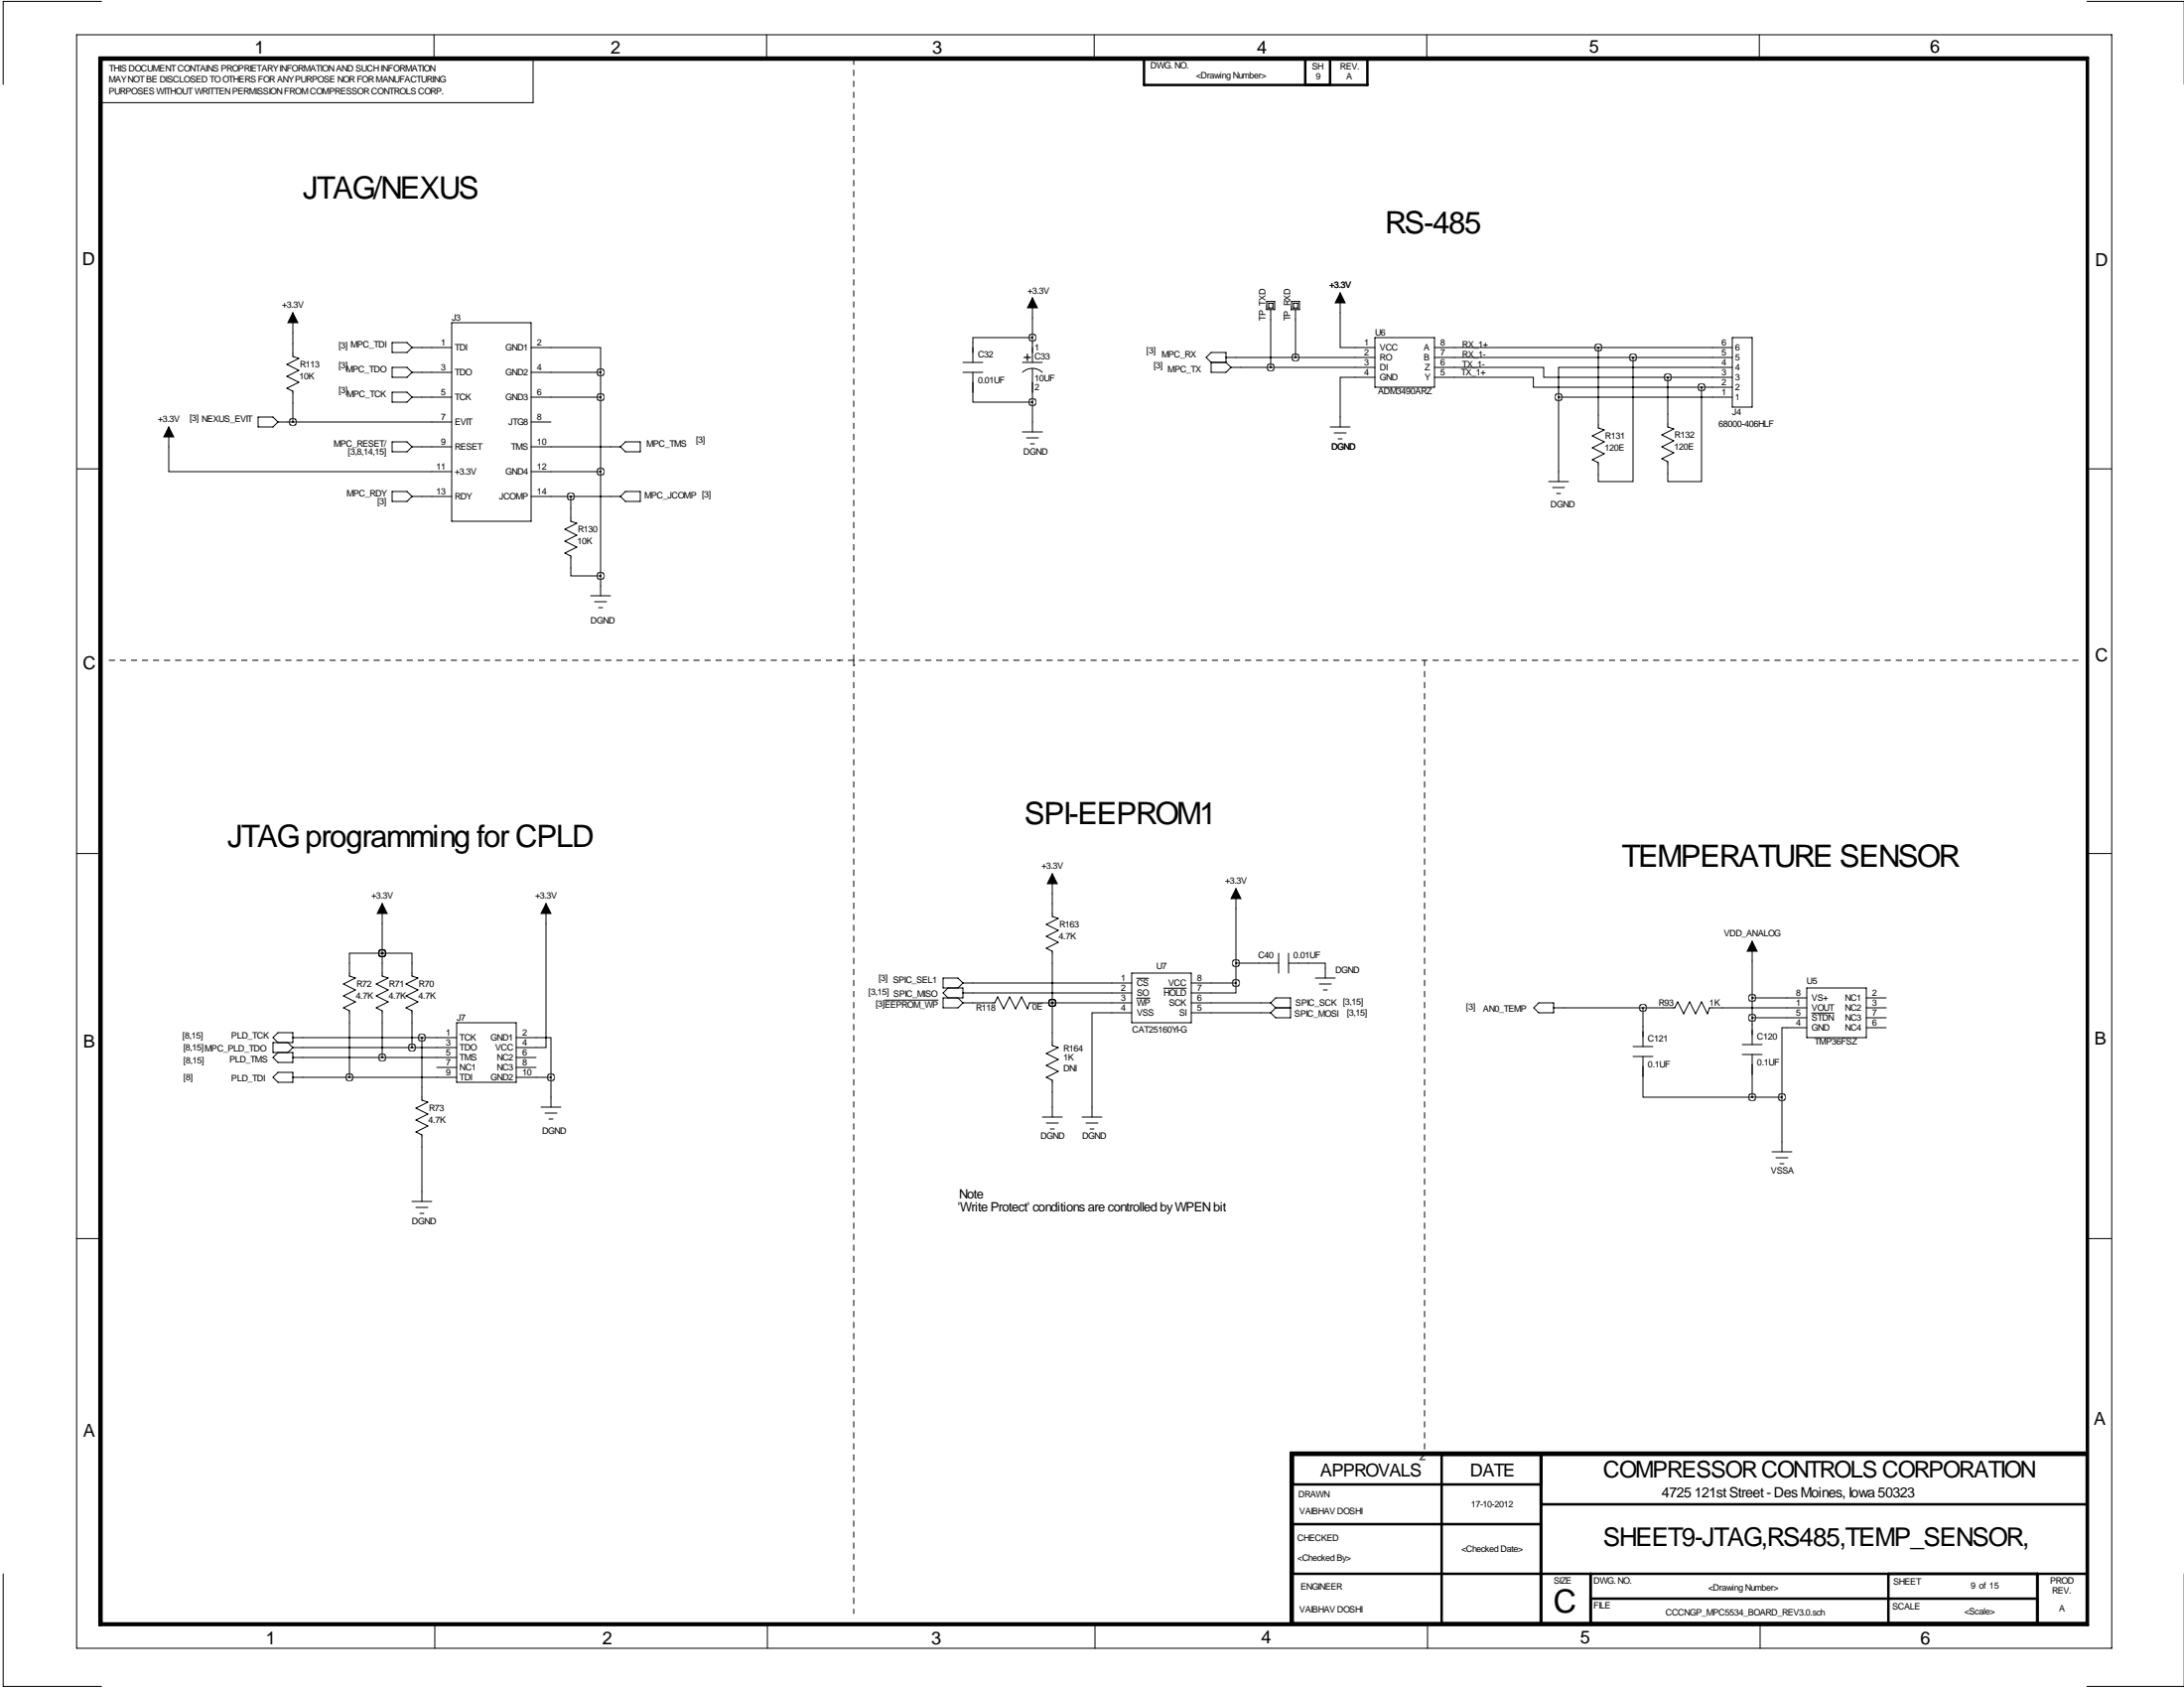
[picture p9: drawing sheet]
<svg xmlns="http://www.w3.org/2000/svg" width="559mm" height="432mm" viewBox="0 0 559 432" stroke-linecap="round" stroke-linejoin="round" font-family="sans-serif">
<path d="M27.9 168.9h504.2M218.4 168.9v243.8M218.4 168.9v-154.9M364.5 168.9v203.2M363.2 373.4h2.6M364.5 372.1l-1.3 1.3" fill="none" stroke="#000" stroke-width=".25" stroke-dasharray="1.4 1.4"/>
<g fill="none" stroke="#000" stroke-width=".25">
<path d="M19.6 8.9h520.7v412.7h-520.7zM26 .4h-25.2v21.2M111 8.9v6.3M143.6 15.2h-7.2v11.1h-110.8M196.1 8.9v6.3M280 8.9v6.3M365 8.9v6.3M450.1 8.9v6.3M534 .4h24.8M264.2 76.2v16.5M324.1 79.2h2v-2.1h-2v2.1M324.6 78.8h1.1v-1.2h-1.1v1.2"/>
<path d="M325.1 79.2v14.8M330.4 79.2h2.1v-2.1h-2v2.1M330.9 78.8h1.1v-1.2h-1v1.2M331.5 79.2v12.2M342.9 74.9v14h8.9M74.9 80v11.2l1.6 .5-3.1 1.5 3.1 1.5-3.1 1.6 3.1 1.5-3.1 1.5 1.5 .8v7.8M100.3 94h3.8l1.3 1.2-1.3 1.3h-3.8zM100.3 87.6h3.8l1.3 1.3-1.3 1.3h-3.8zM105.4 88.9h10.2M105.4 95.2h10.2M115.6 82.6h20.3v50.7h-20.3zM135.9 88.9h17.8v6.3"/>
<path d="M135.9 95.2h17.8M153.7 95.2v57.2M246.4 95.2h5.1M246.4 92.7h5.1M248.9 95.2v7.7h15.3M261.6 92.7h5.1M261.6 95.2a3.7 3.7 0 0 1 5.1 0M264.2 86.4h-15.3v6.3M264.2 94.2v16.3M309.9 92.7v2.5h3.8l1.3-1.2M309.9 92.7h3.8M309.9 92.7l-1.3-1.3 1.3-1.2h3.8v2.5"/>
<path d="M313.7 91.4h38.1M313.7 92.7l1.3 1.3M315 94h36.8M351.8 96.5h-8.9v12.7M351.8 86.4h15.2v12.7h-15.2zM367 94h28v2.5h31.7M367 96.5h25.3v2.6h43.1M367 88.9h76.2M367 91.4h76.2M408.9 88.9v20.6l1.6 .5-3.1 1.5 3.1 1.5-3.1 1.6 3.1 1.5-3.1 1.5 1.5 .8v4.8h8.9v-31.8M426.7 96.5v12.7l1.5 .5-3 1.6 3 1.5-3 1.5 3 1.5-3 1.5 1.5 .8v5.1h8.7v-24.1M426.7 96.5h16.5"/>
<path d="M435.4 99.1h7.8M443.2 94h-44.4v7.6M443.2 86.4h5.1v17.7h-5.1zM19.7 119.9h6.4M43.2 109.2v11.4h72.4M66 106.7h3.8l1.3 1.2-1.3 1.3h-3.8zM71.1 107.9h44.5M100.3 100.3h3.8l1.3 1.3-1.3 1.3h-3.8zM100.3 113h3.8l1.3 1.3-1.3 1.3h-3.8zM105.4 101.6h10.2M105.4 114.3h10.2M135.9 101.6h17.8"/>
<path d="M135.9 107.9h5.1M135.9 114.3h22.8M158.7 114.3l1.3-1.3h3.8v2.6h-3.8zM261.6 110.5h5.1M262.6 112h3.1M263.7 113.5h1M340.4 109.2h5M341.4 110.7h3M342.4 112.3h1M398.8 101.6h44.4M398.8 101.6v21.6M533.9 119.9h6.4"/>
<path d="M100.3 125.7h3.8l1.3 1.3-1.3 1.3h-3.8zM105.4 127h10.2M135.9 120.6h17.8M135.9 127h22.8M146 127v6.3l1.6 .6-3.1 1.5 3.1 1.5-3.1 1.5 3.1 1.6-3.1 1.5 1.5 .7v5.1h7.7M158.7 127l1.3-1.3h3.8v2.6h-3.8zM396.2 123.2h5.1M397.3 124.7h3M398.3 126.2h1M151.1 152.4h5.1M152.1 153.9h3.1M153.2 155.4h1"/>
<path d="M214.6 168.9h.1M218.4 170.2h.1M19.6 218.3h6.4M533.8 218.3h6.4M97.8 231.1v18.6l1.5 .5-3 1.5 3 1.5-3 1.6 3 1.5-3 1.5 1.5 .8v11.9M139.7 231.1v36.9h-7.6M269.2 223.5v10.9l1.6 .5-3.1 1.6 3.1 1.5-3.1 1.5 3.1 1.5-3.1 1.6 1.5 .7v24.2l1.6 .5-3.1 1.5 3.1 1.5-3.1 1.5 3.1 1.6-3.1 1.5 1.5 .8v9.4M316.2 227.3v24.2M97.8 243.8h-8.4v5.9l1.5 .5-3 1.5 3 1.5-3 1.6 3 1.5-3 1.5 1.5 .8v17M97.8 243.8h.1M97.8 243.8h7.6v5.9l1.5 .5-3 1.5 3 1.5-3 1.6 3 1.5-3 1.5 1.5 .8v9.4M226.3 255.8h13.7"/>
<path d="M242.6 252.7l-1.3 1.3 1.3 1.3M245.1 255.3l1.3 1.2M246.4 251.5l-1.3-1.3h-3.8v2.5h5.1v2.6h-5.1v2.5h3.8l1.3-1.3M246.4 251.5h43.2M246.4 254h43.2M246.4 256.5h8.1l.8-1.5 1.5 3.1 1.5-3.1 1.5 3.1 1.6-3.1 1.5 3.1 .5-1.6h26.2M246.4 251.5l-1.3 1.2M269.2 256.5h.1M289.6 259.1h-10.2v26.7M289.6 248.9h15.2v12.7h-15.2zM290.8 250.3h3.1M290.8 255.3h3.5"/>
<path d="M297.7 252.8h5.8M304.8 251.5h11.4M304.8 256.5h20.3M304.8 259.1h20.3M316.2 251.5v2.5h-11.4M316.2 246.4h11M325.1 256.5l1.3-1.2h3.8v5h-3.8l-1.3-1.2M325.1 256.5l1.3 1.3M326.4 257.8h3.8M326.4 257.8l-1.3 1.3M327.2 243.8v5.1M329.7 246.4h9.4v3.8"/>
<path d="M329.7 243.8v5.1M336.5 250.2h5.1M337.6 251.7h3M338.6 253.2h1M393.7 256.5h3.8v2.6h-3.8l-1.3-1.3zM397.5 257.8h31l.8-1.5 1.5 3 1.5-3 1.5 3 1.6-3 1.5 3 .5-1.5h24.9M420.4 257.8v9.9M448.3 255.3h14M448.3 240.8v26.4M462.3 252.7h15.2v12.7h-15.2zM463.5 259.1h5.7M477.5 255.3h5.1"/>
<path d="M477.5 257.8h5.1M71.1 266.7l-1.3-1.3 1.3-1.2h3.8v2.5h-5.1v2.5h5.1v2.6h-3.8l-1.3-1.3 1.3-1.3M71.1 274.3h3.8v2.6h-3.8l-1.3-1.3zM73.7 266.7l1.2 1.3M74.9 265.4h41.9M74.9 268h41.9M74.9 270.5h41.9M74.9 275.6h41.9M74.9 268l-1.2 1.2M107.9 265.4v16l1.6 .5-3.1 1.6 3.1 1.5-3.1 1.5 3.1 1.5-3.1 1.6 1.5 .7v17M111.8 273h5M116.8 261.6h15.3v15.3h-15.3z"/>
<path d="M132.1 265.4h8.9v10.2M132.1 270.5h5.1M132.1 273h5.1M132.1 275.6h8.9M141 275.6v7.6M417.8 267.7h5.1M417.8 270.3h5.1M420.4 270.3v10.4h27.9M445.8 267.2h5M445.8 269.7h5M448.3 260.3h14M448.3 269.7v11"/>
<path d="M462.3 262.9h-6.4v17.8M477.5 260.3h5.1M477.5 262.9h5.1M138.4 283.2h5.1M139.4 284.7h3.1M140.5 286.3h1M266.7 285.8h5.1M267.7 287.3h3.1M268.7 288.8h1M276.9 285.8h5M277.9 287.3h3M278.9 288.8h1"/>
<path d="M448.3 280.7h7.6M453.4 294.6h5.1M454.4 296.2h3.1M455.4 297.7h1M455.9 280.7v13.9M19.6 316.8h6.4M105.4 307.3h5.1M106.4 308.9h3.1M107.4 310.4h1.1M533.8 316.8h6.4M.8 402.6v28.8h25.2M111.3 415.3v6.3"/>
<path d="M196.3 415.3v6.3M280.2 415.3v6.3M365.3 415.3v6.3M450.3 415.3v6.3M534 431.4h24.8"/>
</g>
<g fill="none" stroke="#000" stroke-width=".63">
<path d="M25.5 14.7h508.7v401h-508.7zM26 15.2h508v400.1h-508zM292.7 15h57.2v6.7h-57.2zM334 21.7v-6.7h6.3v6.7M330.8 379.7h63.5M368.9 372.1v43.2M394.3 372.1v43.2M534 372.1h-203.2v43.2M534 371.6h-203.7v43.7M330.8 389.9h63.5M394.3 384.8h139.7M330.8 402.6h203.2"/>
<path d="M407 402.6v12.7M407 408.9h114.3M483.2 402.6v12.7M521.3 402.6v12.7"/>
</g>
<path d="M264.2 76.2l1.2 2.5h-2.5zM342.9 74.9l1.3 2.6h-2.6zM74.9 80l1.3 2.6h-2.5zM43.2 109.2l1.2 2.6h-2.5zM97.8 231.1l1.3 2.6h-2.6zM139.7 231.1l1.3 2.6h-2.6zM269.2 223.5l1.3 2.6h-2.5zM316.2 227.3l1.3 2.6h-2.5zM448.3 240.8l1.3 2.5h-2.6z" fill="#000" stroke="#000" stroke-width=".25"/>
<path d="M153.6 95.2a.07 .07 0 0 0 .1 0 .07 .07 0 0 0-.1 0zM153.6 101.6a.07 .07 0 0 0 .1 0 .07 .07 0 0 0-.1 0zM153.6 120.6a.07 .07 0 0 0 .1 0 .07 .07 0 0 0-.1 0zM316.2 251.5a.07 .07 0 0 0 .1 0 .07 .07 0 0 0-.1 0zM316.2 246.4a.07 .07 0 0 0 .1 0 .07 .07 0 0 0-.1 0zM448.2 255.3a.1 .1 0 0 0 .2 0 .1 .1 0 0 0-.2 0zM420.3 257.8a.07 .07 0 0 0 .1 0 .07 .07 0 0 0-.1 0zM448.2 260.4a.1 .1 0 0 0 .2 0 .1 .1 0 0 0-.2 0zM448.2 280.7a.1 .1 0 0 0 .2 0 .1 .1 0 0 0-.2 0zM398.7 101.6a.07 .07 0 0 0 .1 0 .07 .07 0 0 0-.1 0zM264.1 102.9a.07 .07 0 0 0 .1 0 .07 .07 0 0 0-.1 0zM264.1 86.4a.07 .07 0 0 0 .1 0 .07 .07 0 0 0-.1 0zM325.1 94a.07 .07 0 0 0 .1 0 .07 .07 0 0 0-.1 0zM331.4 91.4a.07 .07 0 0 0 .1 0 .07 .07 0 0 0-.1 0zM153.6 147.3a.07 .07 0 0 0 .1 0 .07 .07 0 0 0-.1 0zM146 127a.07 .07 0 0 0 .1 0 .07 .07 0 0 0-.1 0zM74.9 107.9a.07 .07 0 0 0 .1 0 .07 .07 0 0 0-.1 0zM408.9 88.9a.07 .07 0 0 0 .1 0 .07 .07 0 0 0-.1 0zM417.8 91.4a.07 .07 0 0 0 .1 0 .07 .07 0 0 0-.1 0zM426.7 96.5a.07 .07 0 0 0 .1 0 .07 .07 0 0 0-.1 0zM455.9 280.7a.07 .07 0 0 0 .1 0 .07 .07 0 0 0-.1 0zM435.3 99.1a.07 .07 0 0 0 .1 0 .07 .07 0 0 0-.1 0zM140.9 275.6a.07 .07 0 0 0 .1 0 .07 .07 0 0 0-.1 0zM97.7 243.8a.1 .1 0 0 0 .2 0 .1 .1 0 0 0-.2 0zM107.9 265.4a.07 .07 0 0 0 .1 0 .07 .07 0 0 0-.1 0zM105.3 268a.1 .1 0 0 0 .2 0 .1 .1 0 0 0-.2 0zM97.7 270.5a.1 .1 0 0 0 .2 0 .1 .1 0 0 0-.2 0zM89.3 275.6a.1 .1 0 0 0 .2 0 .1 .1 0 0 0-.2 0zM97.7 243.8a.1 .1 0 0 0 .2 0 .1 .1 0 0 0-.2 0zM269.2 256.5a.07 .07 0 0 0 .1 0 .07 .07 0 0 0-.1 0zM269.2 256.5a.07 .07 0 0 0 .1 0 .07 .07 0 0 0-.1 0z" fill="#000" stroke="#000" stroke-width="1.9"/>
<text font-size="8.2" x="397.5" y="412.4">C</text>
<g font-size="7.9">
<text x="77.5" y="50.8">JTAG/NEXUS</text>
<text x="354.3" y="59.7">RS-485</text>
<text x="262.1" y="210.8">SPI-EEPROM1</text>
<text x="58.2" y="216.7">JTAG programming for CPLD</text>
<text x="415" y="221.7">TEMPERATURE SENSOR</text>
</g>
<text font-size="6.6" x="410.2" y="395.4">SHEET9-JTAG,RS485,TEMP_SENSOR,</text>
<text font-size="5.9" x="410.2" y="378">COMPRESSOR CONTROLS CORPORATION</text>
<g font-size="4.6">
<text x="65.1" y="13.7">1</text>
<text x="156.3" y="13.7">2</text>
<text x="238.5" y="13.7">3</text>
<text x="321.6" y="13.7">4</text>
<text x="406.6" y="13.5">5</text>
<text x="493.8" y="13.5">6</text>
<text x="21.1" y="67.9">D</text>
<text x="536.1" y="68.1">D</text>
<text x="21.2" y="171.1">C</text>
<text x="536" y="169.2">C</text>
<text x="21.3" y="268.1">B</text>
<text x="535.9" y="267.2">B</text>
<text x="535.7" y="364.5">A</text>
<text x="21.3" y="367.5">A</text>
<text x="337.8" y="377.7">APPROVALS</text>
<text x="376.2" y="377.7">DATE</text>
<text x="68" y="420.6">1</text>
<text x="154.1" y="420.6">2</text>
<text x="238.3" y="420.6">3</text>
<text x="322.7" y="420.5">4</text>
<text x="404.4" y="420.4">5</text>
<text x="491.4" y="420.6">6</text>
</g>
<g font-size="3.6">
<text x="261.9" y="92.5">+</text>
<text x="425.2" y="383">4725 121st Street - Des Moines, Iowa 50323</text>
</g>
<g font-size="3.3">
<text x="245.1" y="309.9">'Write Protect' conditions are controlled by WPEN bit</text>
<text x="245.4" y="306.6">Note</text>
</g>
<g font-size="2.3">
<text x="294.3" y="17.6">DWG. NO.</text>
<text x="335.7" y="17.7">SH</text>
<text x="342.9" y="17.8">REV.</text>
<text x="27.8" y="21.1">MAY NOT BE DISCLOSED TO OTHERS FOR ANY PURPOSE NOR FOR MANUFACTURING</text>
<text x="27.9" y="18.3">THIS DOCUMENT CONTAINS PROPRIETARY INFORMATION AND SUCH INFORMATION</text>
<text x="306.1" y="20.1">&lt;Drawing Number&gt;</text>
<text x="336.7" y="20.3">9</text>
<text x="344.5" y="20.3">A</text>
<text x="27.8" y="24.2">PURPOSES WITHOUT WRITTEN PERMISSION FROM COMPRESSOR CONTROLS CORP.</text>
<text x="262.9" y="75.2">+3.3V</text>
<text x="340.1" y="73.7">+3.3V</text>
<text x="72.2" y="78.7">+3.3V</text>
<text x="115.6" y="82">J3</text>
<text x="323.8" y="82" transform="rotate(-90 323.8 82)">TP_TXD</text>
<text x="330.2" y="82.1" transform="rotate(-90 330.2 82.1)">TP_RXD</text>
<text x="86.7" y="89.2">[3] MPC_TDI</text>
<text x="112.9" y="88.4">1</text>
<text x="116.3" y="89.7">TDI</text>
<text x="129.3" y="89.7">GND1</text>
<text x="137.4" y="88.4">2</text>
<text x="264.7" y="89.7">1</text>
<text x="349.1" y="88.4">1</text>
<text x="351.8" y="85.9">U6</text>
<text x="353.1" y="89.7">VCC</text>
<text x="364.3" y="89.7">A</text>
<text x="368.6" y="88.4">8</text>
<text x="374.1" y="88.9">RX_1+</text>
<text x="440.5" y="88.4">6</text>
<text x="444" y="89.7">6</text>
<text x="76.7" y="94">R113</text>
<text x="86.7" y="94.2">[3]</text>
<text x="88.5" y="95.3">MPC_TDO</text>
<text x="112.9" y="94.7">3</text>
<text x="137.4" y="94.7">4</text>
<text x="250.2" y="91.4">C32</text>
<text x="264.7" y="91.9">C33</text>
<text x="293.4" y="90.4">[3]</text>
<text x="295.2" y="94.2">[3]</text>
<text x="297.2" y="91.4">MPC_RX</text>
<text x="298.8" y="95.3">MPC_TX</text>
<text x="349.1" y="90.9">2</text>
<text x="349.1" y="93.5">3</text>
<text x="353.1" y="92.2">RO</text>
<text x="353.1" y="94.7">DI</text>
<text x="364.3" y="92.2">B</text>
<text x="364.6" y="94.7">Z</text>
<text x="368.6" y="90.9">7</text>
<text x="368.6" y="93.5">6</text>
<text x="374.1" y="91.4">RX_1-</text>
<text x="374.1" y="94">TX_1-</text>
<text x="440.5" y="93.5">4</text>
<text x="440.5" y="90.9">5</text>
<text x="444" y="94.7">4</text>
<text x="444" y="92.2">5</text>
<text x="76.6" y="97">10K</text>
<text x="86.7" y="100.6">[3]</text>
<text x="88.7" y="101.6">MPC_TCK</text>
<text x="112.9" y="101.1">5</text>
<text x="116.3" y="96">TDO</text>
<text x="129.3" y="96">GND2</text>
<text x="137.4" y="101.1">6</text>
<text x="250.2" y="98.1">0.01UF</text>
<text x="264.7" y="99.8">2</text>
<text x="264.7" y="97.5">10UF</text>
<text x="349.1" y="96">4</text>
<text x="352.6" y="100.8">ADM3490ARZ</text>
<text x="353.1" y="97.3">GND</text>
<text x="364.6" y="97.3">Y</text>
<text x="368.6" y="96">5</text>
<text x="373.8" y="96">TX_1+</text>
<text x="440.5" y="96">3</text>
<text x="440.5" y="98.6">2</text>
<text x="440.5" y="101.1">1</text>
<text x="444" y="97.3">3</text>
<text x="444" y="99.8">2</text>
<text x="40.4" y="108">+3.3V</text>
<text x="48.6" y="107.7">[3] NEXUS_EVIT</text>
<text x="112.9" y="107.4">7</text>
<text x="116.3" y="102.4">TCK</text>
<text x="129.3" y="102.4">GND3</text>
<text x="137.4" y="107.4">8</text>
<text x="443.2" y="106.2">J4</text>
<text x="444" y="102.4">1</text>
<text x="112.9" y="113.8">9</text>
<text x="116.3" y="108.7">EVIT</text>
<text x="130.1" y="108.7">JTG8</text>
<text x="137.4" y="113.8">10</text>
<text x="178.1" y="113.3">[3]</text>
<text x="410.7" y="112.3">R131</text>
<text x="428.5" y="112.1">R132</text>
<text x="439.7" y="109.2">68000-406HLF</text>
<text x="85.4" y="114.3">MPC_RESET/</text>
<text x="89.1" y="116.3">[3,8,14,15]</text>
<text x="116.3" y="115.1">RESET</text>
<text x="130.8" y="115.1">TMS</text>
<text x="165.4" y="114.3">MPC_TMS</text>
<text x="261.9" y="116.3">DGND</text>
<text x="340.6" y="115.1">DGND</text>
<text x="410.6" y="115.3">120E</text>
<text x="428.4" y="115">120E</text>
<text x="111.7" y="120.1">11</text>
<text x="116.3" y="121.4">+3.3V</text>
<text x="129.3" y="121.4">GND4</text>
<text x="137.4" y="120.1">12</text>
<text x="88.7" y="127">MPC_RDY</text>
<text x="96.6" y="129">[3]</text>
<text x="111.7" y="126.5">13</text>
<text x="116.3" y="127.8">RDY</text>
<text x="127.7" y="127.8">JCOMP</text>
<text x="137.4" y="126.5">14</text>
<text x="164.8" y="127.5">MPC_JCOMP [3]</text>
<text x="396.7" y="129.8">DGND</text>
<text x="147.8" y="136.2">R130</text>
<text x="147.7" y="139.1">10K</text>
<text x="151.1" y="159.5">DGND</text>
<text x="266.5" y="222.2">+3.3V</text>
<text x="313.5" y="226.1">+3.3V</text>
<text x="95" y="229.9">+3.3V</text>
<text x="136.9" y="229.9">+3.3V</text>
<text x="271" y="237.3">R163</text>
<text x="441.1" y="239.5">VDD_ANALOG</text>
<text x="270.9" y="240.2">4.7K</text>
<text x="321.9" y="245.1">C40</text>
<text x="331" y="245.1">0.01UF</text>
<text x="224.8" y="251">[3] SPIC_SEL1</text>
<text x="286.8" y="251">1</text>
<text x="295.9" y="247.9">U7</text>
<text x="306.3" y="251">8</text>
<text x="341.6" y="248.9">DGND</text>
<text x="462.3" y="251.7">U5</text>
<text x="91.1" y="255.5">4.7K</text>
<text x="91.2" y="252.5">R72</text>
<text x="99.5" y="255.5">4.7K</text>
<text x="99.6" y="252.5">R71</text>
<text x="107.1" y="255.5">4.7K</text>
<text x="107.2" y="252.5">R70</text>
<text x="222.2" y="254.5">[3,15] SPIC_MISO</text>
<text x="224.1" y="257.6">[3]EEPROM_WP</text>
<text x="286.8" y="253.5">2</text>
<text x="286.8" y="256">3</text>
<text x="290.8" y="252.2">CS</text>
<text x="290.8" y="254.8">SO</text>
<text x="290.8" y="257.3">WP</text>
<text x="297.7" y="254.8">HOLD</text>
<text x="298.9" y="252.2">VCC</text>
<text x="299.1" y="257.3">SCK</text>
<text x="306.3" y="253.5">7</text>
<text x="306.3" y="256">6</text>
<text x="331.5" y="257.3">SPIC_SCK [3,15]</text>
<text x="424.4" y="257.3">R93</text>
<text x="437.4" y="257.3">1K</text>
<text x="459.6" y="254.8">8</text>
<text x="459.6" y="257.3">1</text>
<text x="463.5" y="256">VS+</text>
<text x="472" y="256">NC1</text>
<text x="479" y="254.8">2</text>
<text x="479" y="257.3">3</text>
<text x="116.8" y="261.1">J7</text>
<text x="249.8" y="258.6">R118</text>
<text x="264.1" y="258.3">0E</text>
<text x="286.8" y="258.6">4</text>
<text x="290.8" y="259.8">VSS</text>
<text x="301.7" y="259.8">SI</text>
<text x="306.3" y="258.6">5</text>
<text x="331.2" y="260.1">SPIC_MOSI</text>
<text x="344.6" y="259.9">[3,15]</text>
<text x="375.2" y="258.3">[3]</text>
<text x="379.5" y="258.8">AN0_TEMP</text>
<text x="459.6" y="259.8">5</text>
<text x="459.6" y="262.4">4</text>
<text x="463.5" y="258.6">VOUT</text>
<text x="463.5" y="261.1">STDN</text>
<text x="463.5" y="263.7">GND</text>
<text x="472" y="258.6">NC2</text>
<text x="472" y="261.1">NC3</text>
<text x="472" y="263.7">NC4</text>
<text x="479" y="259.8">7</text>
<text x="479" y="262.4">6</text>
<text x="46.7" y="265.7">[8,15]</text>
<text x="46.9" y="268.7">[8,15]MPC_PLD_TDO</text>
<text x="59.2" y="265.7">PLD_TCK</text>
<text x="114.1" y="264.9">1</text>
<text x="114.1" y="267.5">3</text>
<text x="117.6" y="266.2">TCK</text>
<text x="117.6" y="268.7">TDO</text>
<text x="125.5" y="266.2">GND1</text>
<text x="126.7" y="268.7">VCC</text>
<text x="133.6" y="264.9">2</text>
<text x="133.6" y="267.5">4</text>
<text x="272" y="269">R164</text>
<text x="289.7" y="264.2">CAT25160YI-G</text>
<text x="421.6" y="266.4">C121</text>
<text x="449.6" y="265.9">C120</text>
<text x="464.3" y="267.2">TMP36FSZ</text>
<text x="47" y="272">[8,15]</text>
<text x="58.7" y="271.8">PLD_TMS</text>
<text x="114.1" y="270">5</text>
<text x="114.1" y="272.5">7</text>
<text x="114.1" y="275.1">9</text>
<text x="117.6" y="271.3">TMS</text>
<text x="117.6" y="273.8">NC1</text>
<text x="127.1" y="271.3">NC2</text>
<text x="127.1" y="273.8">NC3</text>
<text x="133.6" y="270">6</text>
<text x="133.6" y="272.5">8</text>
<text x="133.6" y="275.1">10</text>
<text x="272" y="271.3">1K</text>
<text x="272" y="274.1">DNI</text>
<text x="421.6" y="273.1">0.1UF</text>
<text x="449.6" y="272.6">0.1UF</text>
<text x="47" y="276.4">[8]</text>
<text x="59.2" y="276.6">PLD_TDI</text>
<text x="117.6" y="276.4">TDI</text>
<text x="125.5" y="276.4">GND2</text>
<text x="109.6" y="287.2">4.7K</text>
<text x="109.7" y="284.3">R73</text>
<text x="138.7" y="290.1">DGND</text>
<text x="266.2" y="291.3">DGND</text>
<text x="276.9" y="291.3">DGND</text>
<text x="453.1" y="300.2">VSSA</text>
<text x="105.4" y="313.2">DGND</text>
<text x="332.2" y="383">DRAWN</text>
<text x="332.5" y="387.3">VAIBHAV DOSHI</text>
<text x="376.4" y="385.6">17-10-2012</text>
<text x="332" y="394.2">CHECKED</text>
<text x="332" y="399.3">&lt;Checked By&gt;</text>
<text x="373.9" y="397">&lt;Checked Date&gt;</text>
<text x="332.7" y="406.7">ENGINEER</text>
<text x="397.6" y="405.1">SIZE</text>
<text x="407.7" y="405.1">DWG. NO.</text>
<text x="437.1" y="406.9">&lt;Drawing Number&gt;</text>
<text x="484.4" y="405.4">SHEET</text>
<text x="504.3" y="406.4">9 of 15</text>
<text x="524.6" y="405.1">PROD</text>
<text x="525.1" y="407.7">REV.</text>
<text x="332.5" y="412.5">VAIBHAV DOSHI</text>
<text x="407.7" y="411.5">FILE</text>
<text x="426.2" y="413.3">CCCNGP_MPC5534_BOARD_REV3.0.sch</text>
<text x="484.2" y="411.7">SCALE</text>
<text x="502.7" y="413">&lt;Scale&gt;</text>
<text x="526.8" y="412.2">A</text>
</g>
</svg>
